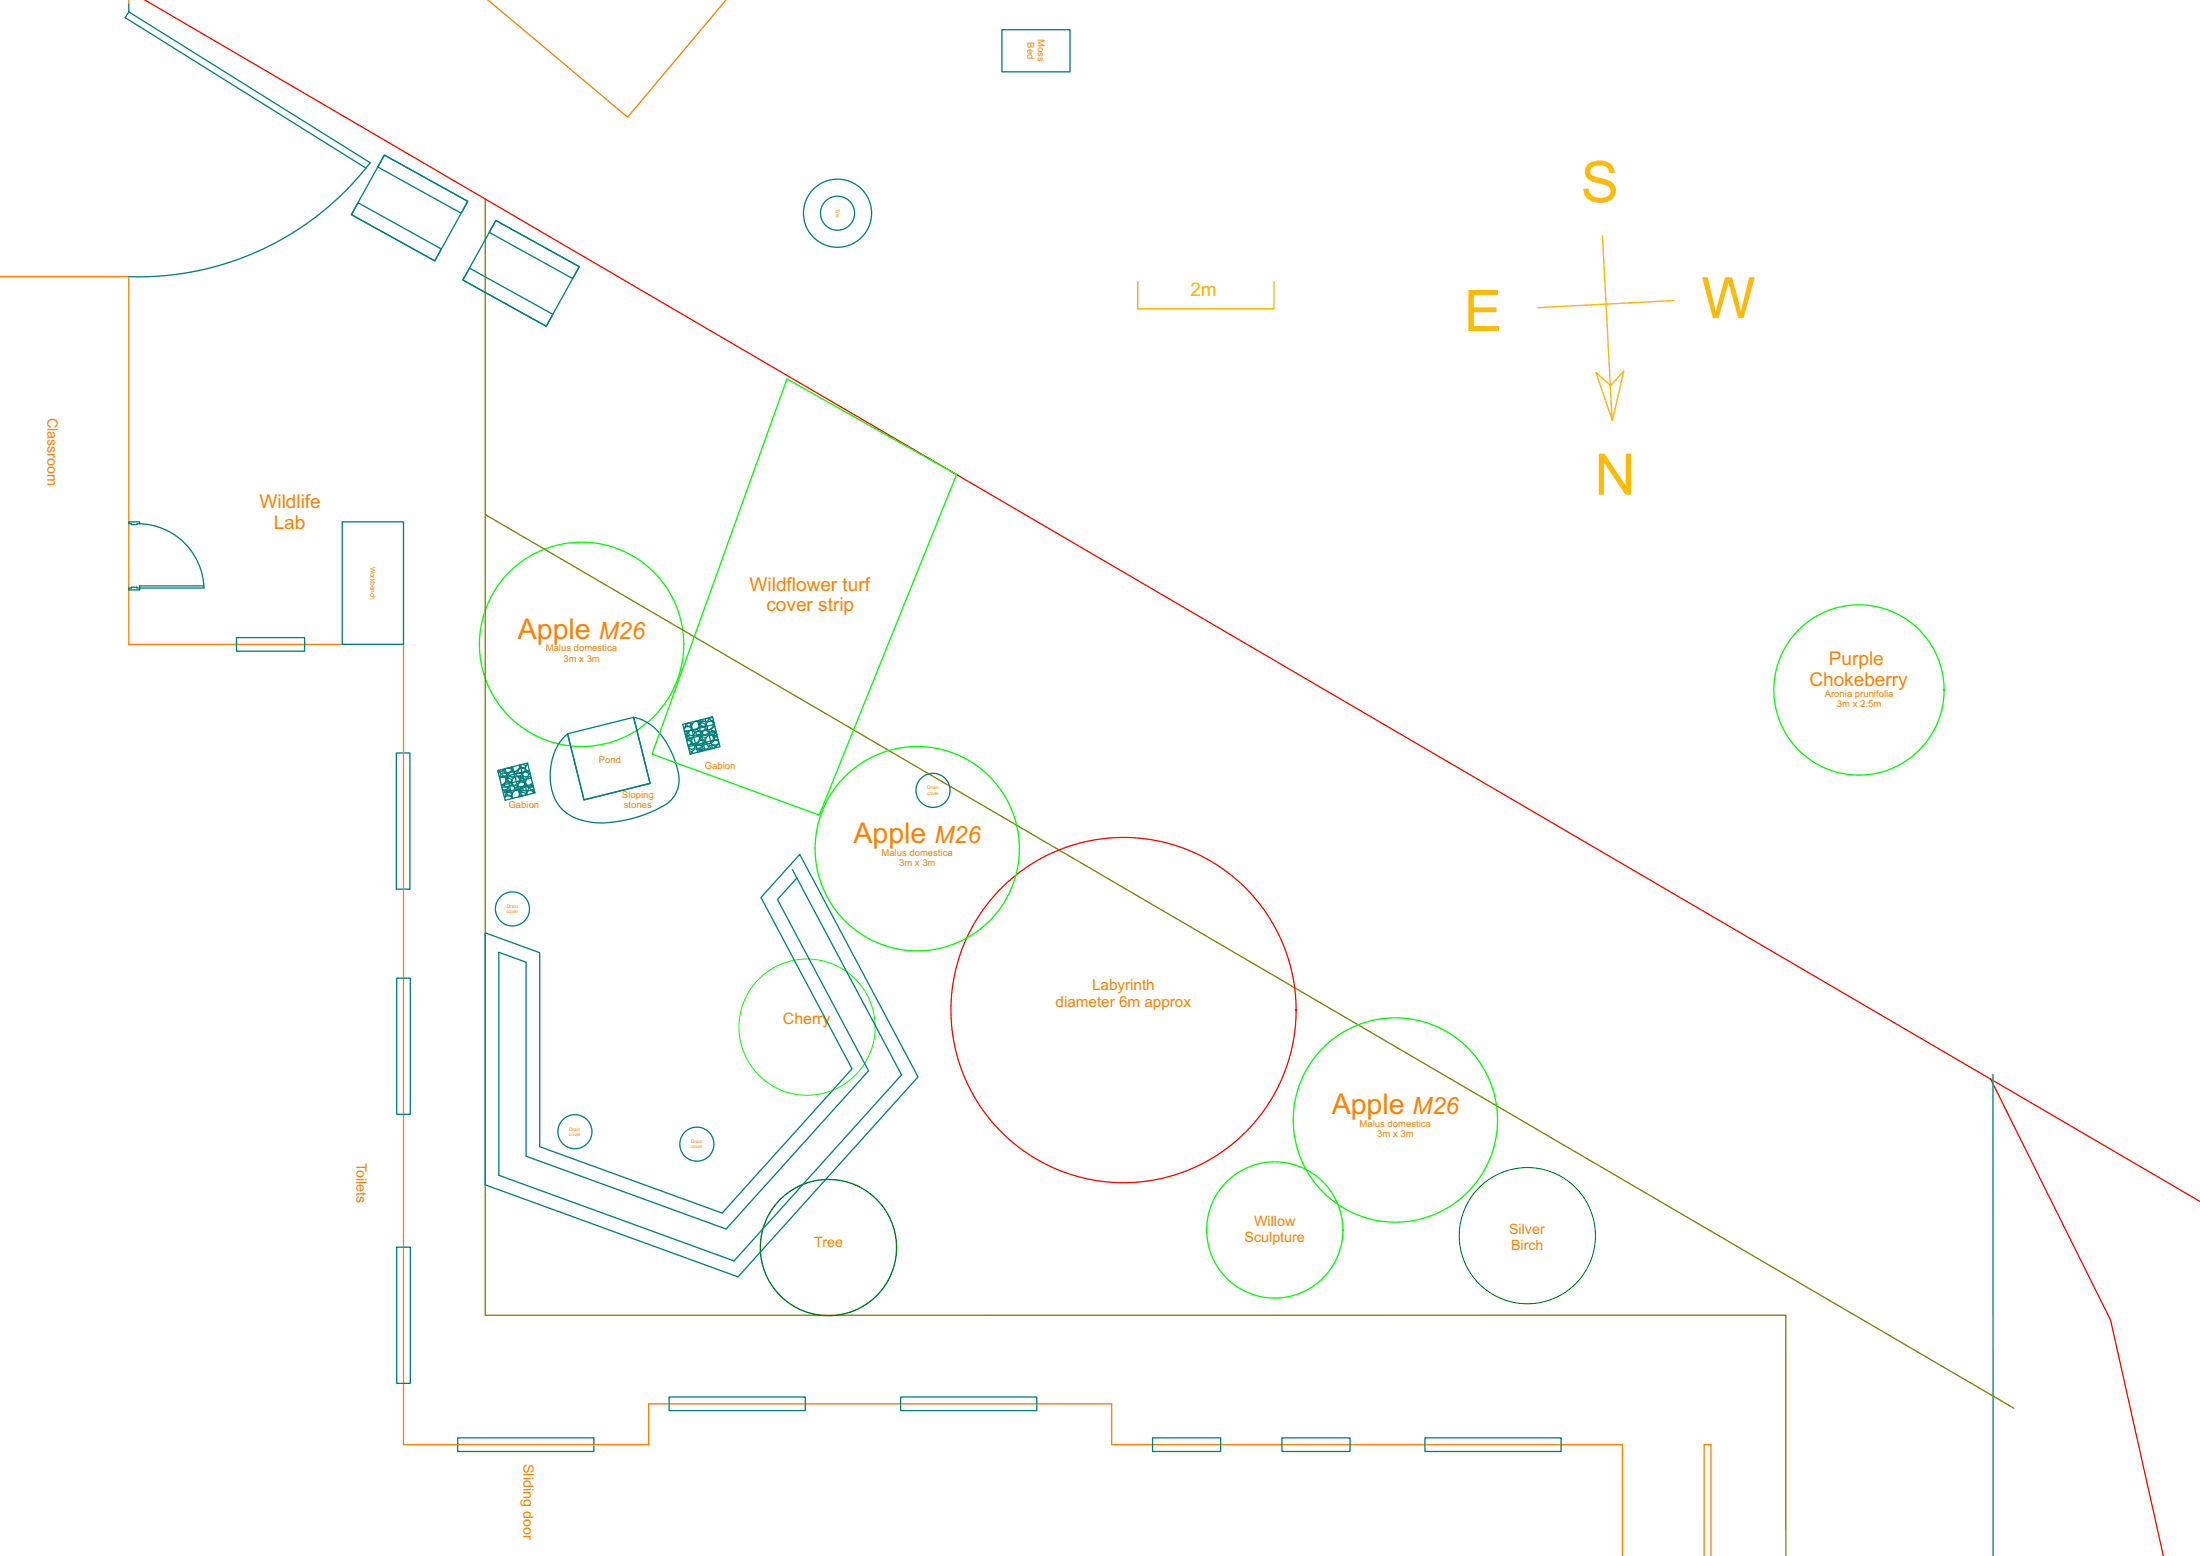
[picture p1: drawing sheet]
<svg xmlns="http://www.w3.org/2000/svg" width="420mm" height="297mm" viewBox="0 0 420 297" stroke-linecap="round" stroke-linejoin="round" font-family="sans-serif">
<g fill="none" stroke="#0f0" stroke-width=".25">
<path d="M150.3 72.3l32.4 18.3-26.2 65-32-11.6zM130.6 123h.1M371.3 131.7h.1M194.7 162h.1M286 213.8h.1M256.5 234.8h.1"/>
<circle cx="111.1" cy="123" r="19.5"/>
<circle cx="355" cy="131.7" r="16.3"/>
<circle cx="175.2" cy="162" r="19.5"/>
<circle cx="266.5" cy="213.8" r="19.5"/>
<circle cx="243.5" cy="234.8" r="13"/>
</g>
<g fill="none" stroke="#008000" stroke-width=".19">
<path d="M304.7 235.9h.1"/>
<circle cx="291.7" cy="235.9" r="13"/>
</g>
<g fill="none" stroke="#0f0" stroke-width=".19">
<path d="M167.1 196.1h.1"/>
<circle cx="154.1" cy="196.1" r="13"/>
</g>
<g fill="none" stroke="#008080" stroke-width=".25">
<path d="M24.6 .8v1.5M24.6 2.3l46.1 28.8-2.1 2.5-2.2 2.4-2.4 2.3-2.5 2.2-2.6 2-2.8 1.8-2.8 1.7-3 1.5-3 1.3-3.1 1.2-3.2 .9-3.2 .8-3.3 .6-3.3 .3-3.3 .2h-3.3M24.6 2.3l-.7 1.1 46 28.7M191.3 5.7h13.1v8h-13.1zM68.4 38.7l15.9 8.8-1.3 2.3-15.9-8.8zM73.4 29.6l15.9 8.8-1.2 2.3-15.9-8.8zM73.4 29.6l15.9 8.8-6.3 11.4-15.9-8.8zM89.7 51.2l15.9 8.8-1.3 2.3-15.9-8.8zM94.7 42.1l15.9 8.8-1.2 2.3-16-8.8zM94.7 42.1l15.9 8.8-6.3 11.4-15.9-8.8zM24.6 99.6h2.1v.4h-.5v.1h-1.1v-.1h-.5zM26.7 100l2.3 .3 2.3 .7 2.1 1.2 1.8 1.5 1.6 1.8 1.1 2.1 .8 2.3 .3 2.4h-12.8v-.2h-1.1v.2h-.5v.3h2.1v-.8h12.2"/>
<path d="M65.4 99.6h11.7v23.4h-11.7zM45.2 121.7h13v2.6h-13zM130.4 138.3l5.7-1.4 1.4 5.6-5.7 1.5zM130.7 139.5v.1M130.7 139.6h.6M130.7 139.7h.1M130.8 138.9l-.2 .1M130.8 139.6l.5 .2M131 138.1v.1M131 138.3l-.2 .6M131 138.7l-.4 .5M131 138.7h.7"/>
<path d="M131.1 138.3l.2 .3M131.2 138.6l.7 .1M131.3 138.1l-.2 .2M131.3 139.8l.1 .2M131.4 139.9l-.3 .3M131.4 138l.4 .1M131.5 140l.2 .3M131.7 138.7l.3 .2M131.7 139.5l.4-.1 .5 .2M131.7 139.5l-.2 .4M131.8 137.9l1.4 5.7M131.9 139.4l-.5 .2"/>
<path d="M132 138.2l.2 .2M132.1 139l-.1 .3M132.1 138.3v.1M132.1 138.3v.6M132.1 138.3l-.1 .3M132.2 139l.2 .5M132.3 139.3h.6M132.5 139.5l.1 .3M132.6 137.8l-.6 .5M132.7 139.8l-.1 .4M132.8 137.7h.5l.3 .5M132.9 140l.3 .3"/>
<path d="M132.9 139.7v.2M133.1 137.6l.1 .1M133.2 137.6l1.4 5.7M133.3 139.6h.7M133.4 139.7h-.5M133.4 138.9l-.6 .4M133.4 139.6l.6 .2M133.6 137.7l.1 .3M133.6 138.3l-.2 .6M133.7 138.7l-.5 .6 .2 .3M133.7 138.7h.7M133.8 137.7l-.2 .1"/>
<path d="M133.8 137.7l.3 .1-.4 .2M133.8 137.5l-.6 .1M133.9 137.4l-.1 .1M133.9 138.6l.6 .1M133.9 138l.6 .1M134 139.8v.2M134 138l-.3 .3 .2 .3M134 139.9l-.2 .3M134.2 140l.1 .3M134.2 137.3l.1 .4M134.3 138.7l.3 .2M134.3 139.5l-.1 .4"/>
<path d="M134.3 137.7l.5 .1M134.6 139.4l-.6 .2M134.6 138.2l.2 .2M134.7 137.2l1.4 5.7M134.7 139l-.1 .3M134.7 139.4l-.4 .1M134.7 138.3v.1M134.8 138.3l-.1 .6M134.8 139.4l.4 .2M134.8 138.3l-.2 .3M134.8 139l.2 .5M135 139.3h.5"/>
<path d="M135.1 139.5l.2 .3M135.2 137.6l-.5 .2M135.2 137.1l.1 .1M135.3 137.8l-.6 .5M135.4 139.8l-.2 .4M135.4 137.2l-.2 .3M135.4 137.7h.6M135.6 137.3l.3 .4M135.6 140l.3 .3M135.6 139.7l-.1 .2M135.6 137l-.1 .2M136 139.6h.6"/>
<path d="M136 136.9h.1M136 137.7l.3 .5M136 139.7h-.5M136 137l-.5 .1M136.1 138.9l-.6 .4M136.1 137h.1M136.1 139.6l.5 .2M136.2 137.5l-.3 .1M136.3 137.7v.3M136.3 138.3l-.2 .6M136.3 137.8h.1M136.3 138.7l-.5 .6 .2 .3"/>
<path d="M136.3 138.7h.2M136.4 138.2l.1 .2M136.4 138.3l-5.7 1.4M136.6 139.8v.2M136.7 139.9l-.3 .3M136.8 139.6h-.1M136.8 139.7l-5.7 1.4M136.8 140l.1 .3M136.8 139.9h.1M75.7 143.7h2.6v26h-2.6zM95.1 147.1l5.6-1.4 1.5 5.6-5.7 1.5zM95.1 147.4l.5 .1"/>
<path d="M95.2 147l.2 .4M95.3 147.2l.6 .1M95.5 147.4l.1 .3M95.5 148.2l-.1 .1M95.6 148.4l-.2 .1M95.7 147.7l-.1 .4M95.7 148.3h.7M95.8 149.9h.1M95.9 147.9l.3 .3M95.9 150.6l.3 .3M96 150.2l-.1 .2M96 147.6l-.1 .2"/>
<path d="M96 150.9l.4 .1M96.3 150.1l.7 .1M96.3 147.5h.7M96.3 150.9l.3 .5M96.3 148.3l.3 .5M96.4 150.2l-.5 .1M96.4 147.6h-.5M96.4 146.8l-.6 .5M96.4 149.5l-.6 .4M96.4 152.1l-.1 .1M96.4 147.6l.6 .1M96.4 150.2l.6 .1"/>
<path d="M96.5 146.7l-.1 .2M96.5 146.7l1.4 5.7M96.6 148.9l-.2 .6M96.6 151.5l-.2 .7M96.6 146.7l-.4 .5 .2 .3M96.8 148.3h-.2M96.8 150.9l-.2 .1 .1 .2M96.8 150.9l.3 .1-.4 .2M96.8 148.3l.3 .1-.4 .2-.1-.3M96.8 146.6h.6M96.9 148.1h-.7M96.9 150.7l-.7 .1"/>
<path d="M96.9 151.8l.6 .1M96.9 149.1l.6 .1M96.9 151.2l.6 .1M96.9 148.6h.6M97 147.8v.1M97 150.4v.1M97 148.6l-.3 .2 .2 .4M97 151.2l-.3 .3 .2 .3M97 150.5l-.2 .2M97 147.8l-.2 .3M97.2 147.9l.1 .4M97.2 150.5l.1 .4"/>
<path d="M97.2 146.5l.3 .1M97.3 151.9l.3 .2M97.3 149.3l.3 .2M97.3 146.6l.3 .2M97.3 150.1l-.1 .3M97.3 147.4l-.1 .4M97.4 148.2l.4 .2M97.4 150.9l.4 .1M97.4 149.3h-.7l-.5 .5 .2 .4M97.4 151.9h-.7l-.3 .4M97.6 147.3l-.6 .3M97.6 149.9l-.6 .3"/>
<path d="M97.6 148.7l.2 .2M97.6 151.4l.2 .2M97.7 151.8l.1-.2-.1 .5M97.7 149.1l.1-.2-.1 .6M97.7 146.4v.1M97.7 146.9l-.1 .4M97.7 149.5l-.1 .4M97.7 152.2l-.1 .3M97.7 150l-.4 .1M97.7 148.8v.2M97.7 151.5v.1M97.7 147.3l-.4 .2"/>
<path d="M97.8 146.4l-.1 .4M97.8 147.4l.4 .1M97.8 150l.4 .2M97.8 146.9l.2 .5M97.8 149.5l.2 .5M97.8 152.2l.1 .2M97.9 146.4l1.4 5.7M98 147.2l.5 .1M98 149.9h.5M98.1 150l.2 .4M98.1 147.4l.2 .3M98.2 150.8l-.5 .2"/>
<path d="M98.2 148.2l-.5 .1M98.3 148.4l-.6 .5M98.3 151l-.6 .5M98.4 150.4l-.2 .3M98.4 147.7l-.2 .4M98.4 148.3h.6M98.4 150.9l.6 .1M98.6 147.9l.3 .3M98.6 150.6l.3 .3M98.6 150.2l-.1 .2M98.6 147.6l-.1 .2M99 150.1l.6 .1"/>
<path d="M99 147.5h.6M99 150.9l.3 .5M99 148.3l.3 .5M99 150.2l-.5 .1M99 147.6h-.5M99.1 146.8l-.6 .5M99.1 149.5l-.6 .4M99.1 147.6l.5 .1M99.1 150.2l.5 .1M99.2 146l.1 .1M99.3 148.3l.1 .3 .4-.2-.5-.1M99.3 146.2l-.2 .7"/>
<path d="M99.3 148.9l-.2 .6M99.3 151.5l-.3 .6M99.3 146l1.4 5.7M99.3 146.7l-.4 .5 .1 .3M99.3 146.6h.7M99.4 151.2l-.1-.2h.5l-.4 .2M99.5 148.1h-.6M99.5 150.7l-.6 .1M99.5 151.8l.6 .1M99.5 149.1l.7 .1M99.5 146.5l.7 .1M99.6 151.2l.5 .1"/>
<path d="M99.6 148.6h.5M99.6 147.8v.1M99.6 150.4v.1M99.6 146l-.2 .2 .2 .3M99.6 148.6l-.2 .2 .2 .4M99.6 151.2l-.2 .3 .2 .3M99.7 150.5l-.3 .2M99.7 147.8l-.3 .3M99.7 145.9l.4 .1M99.8 147.9l.2 .4M99.8 150.5l.2 .4M99.8 151.9h-.5l-.1 .2"/>
<path d="M99.9 151.9h.1M99.9 149.3l.4 .2M99.9 146.6l.4 .2M100 150.1l-.2 .3M100 147.4l-.2 .4M100 148.2l.4 .2M100 150.9l.4 .1M100 149.3h-.7l-.4 .5 .1 .4M100.2 147.3l-.5 .3M100.2 149.9l-.5 .3M100.3 146.1l.2 .2M100.3 148.7l.2 .2"/>
<path d="M100.3 151.4l.2 .2M100.3 151.8l.1-.2v.2M100.3 149.1l.1-.2v.6M100.3 146.9l-.1 .4M100.3 149.5l-.1 .4M100.4 150l-.4 .1M100.4 146.2v.2M100.4 148.8v.2M100.4 151.5v.1M100.4 147.3l-.4 .2M100.4 146.3v.5M100.4 147.4l.4 .1"/>
<path d="M100.4 150l.4 .2M100.4 146.3l-.1 .2M100.5 146.9l.2 .5M100.5 149.5l.2 .5M100.6 147.2l.5 .1M100.6 149.9h.6M100.8 150l.1 .4M100.8 147.4l.1 .3M100.8 145.8l-.5 .5M100.8 150.8l-.4 .2M100.8 148.2l-.4 .1M100.9 148.4l-.6 .5"/>
<path d="M100.9 151l-.6 .5M101 150.4l-.1 .3M101 147.7l-.1 .4M101 148.3h.4M101 150.9l.7 .1M101.1 147.1l-5.7 1.4M101.2 147.6v.2M101.2 147.9l.1 .1M101.2 150.6l.3 .3M101.2 150.2v.3M101.4 148.5l-5.6 1.4M101.6 150.1l.3 .1"/>
<path d="M101.6 150.9l.3 .5M101.7 150.2l-.5 .1M101.7 149.5l-.6 .4M101.7 149.6l-.2 .2 .2 .4M101.7 150.2l.2 .1M101.8 149.9l-5.7 1.4M102 150.7l-.5 .1M102 150.9l-.1 .1 .1 .2M102.1 151.2h-.1M102.2 151.3l-.1 .1M107.9 140.5l.5-.4 3.1 12.6 12.7-3.1-3.2-12.6 .9 .1 1.2 .5 1.6 1.1 1.4 1.4 1.2 1.7 1.1 2.2 .8 2.3 .5 2.1-.1 1.6-.5 1.5-1.2 1.5-1.6 1.1-3.2 1.4-3.3 1-3.3 .5-2.5 .1-2.5-.4-2.3-.8-1.6-1.2-1.2-1.5-.9-1.9-.4-2.1 .1-2.5 .5-2.5 .9-2zM108.4 140.1l12.6-3.2 3.2 12.7-12.7 3.1z"/>
<path d="M131 140.4l.1 .3 .4-.3h-.5M131.1 140.9l.2 .3M131.2 141.4h.5M131.2 140.2h-.3M131.2 141.2l.7 .1M131.3 140.6l.5 .1M131.4 140.7l-.3 .2M131.5 142.6l.2 .4M131.7 143.3l.1 .1M131.7 141.3l.3 .3M131.7 142.1l-.2 .4M131.7 140.3l.5 .1"/>
<path d="M131.7 142.9l.5 .2M131.8 143.9h.1M131.9 142l-.5 .3M132 140.8l.2 .2M132 143.5l.2 .1M132.1 141.6l-.1 .4M132.1 142.1l-.4 .1M132.1 140.9v.2M132.1 143.6v.1M132.1 141v.5M132.1 143.6v.3M132.1 142.1l.5 .1"/>
<path d="M132.1 143.6l-.1 .3M132.1 141l-.1 .2M132.2 141.6l.2 .5M132.3 141.9l.6 .1M132.5 142.1l.1 .4M132.5 142.9l-.4 .2M132.5 140.3l-.4 .1M132.6 140.4l-.6 .6M132.6 143.1l-.6 .5M132.7 142.5l-.1 .3M132.7 140.3l.6 .1 .3 .5M132.7 143h.6l.3 .5"/>
<path d="M132.9 142.6l.3 .4M132.9 142.3v.2M133.3 142.2l.7 .1M133.4 142.3h-.5M133.4 141.5l-.6 .5M133.4 142.3l.6 .1M133.6 140.9l-.2 .7M133.8 140.3l-.2 .1M133.8 143l-.2 .1 .1 .2M133.8 140.3l.3 .1-.4 .2-.1-.2M133.8 143l.3 .1-.4 .2M133.8 140.2h-.6"/>
<path d="M133.8 142.8l-.6 .1M133.9 141.2l.6 .1M133.9 143.3h.4M133.9 140.6l.6 .1M134 142.5v.1M134 140.7l-.3 .2 .2 .3M134 143.3l-.2 .2M134 142.5l-.2 .3M134.2 142.6l.1 .4M134.3 141.3l.3 .3M134.3 142.1l-.1 .4M134.3 140.3l.5 .1"/>
<path d="M134.3 142.9l.5 .2M134.4 141.4h-.7l-.5 .5 .2 .3M134.6 142l-.6 .3M134.6 140.8l.2 .2M134.7 141.6l-.1 .4M134.7 142.1l-.4 .1M134.7 140.9v.2M134.8 141l-.1 .5M134.8 142.1l.4 .1M134.8 141l-.2 .2M134.8 141.6l.2 .5M135 141.9l.5 .1"/>
<path d="M135.1 142.1l.2 .4M135.2 142.9l-.5 .2M135.2 140.3l-.5 .1M135.3 140.4l-.6 .6M135.3 143.1h-.1M135.4 142.5l-.2 .3M135.4 140.3l.6 .1M135.4 143h.3M135.6 142.6l.3 .3M135.6 142.3l-.1 .2M136 142.2l.6 .1M136 140.4l.3 .5"/>
<path d="M136 142.3h-.5M136.1 141.5l-.6 .5M136.1 142.3l.5 .1M136.3 140.4h.5M136.3 140.4l.1 .2 .4-.2M136.3 140.9l-.2 .7M136.4 142.8l-.5 .1M136.5 140.2h-.6M136.5 141.2l.7 .1M136.6 140.6l.4 .1M136.6 142.5v.1M136.6 140.7l-.2 .2 .2 .3"/>
<path d="M136.7 142.5l-.3 .3M136.8 142.6v.1M136.9 141.3l.3 .2M137 142.1l-.2 .4M137 141.4h-.7l-.5 .5 .2 .3M137.1 141.1l-5.6 1.4M137.3 141.8l-.1 .2-.5 .3M137.4 142.1l-.4 .1M92.7 178.1l10.4 3.8v37l34.8 12.7 24.8-27.6-17.4-32.7 7.4-8.2 22.6 42.5-34.4 38.2-48.2-17.6zM151.3 166l20.9 39.2-32 35.5-44.9-16.3v-42.6l5.2 1.9v37l38.2 13.9 27.2-30.2-17.4-32.7 3.7-4.1M75.8 186.7h2.6v26h-2.6zM380.6 205.1v92"/>
<path d="M75.8 238.1h2.6v26h-2.6zM87.4 274.5h26v2.6h-26zM127.8 266.7h26v2.6h-26zM172 266.7h26v2.6h-26zM220.1 274.5h13v2.6h-13zM244.8 274.5h13v2.6h-13zM272.1 274.5h26v2.6h-26z"/>
<circle cx="160" cy="40.7" r="3.3"/>
<circle cx="160" cy="40.7" r="6.5"/>
<circle cx="178.2" cy="150.9" r="3.3"/>
<circle cx="97.9" cy="173.5" r="3.3"/>
<circle cx="109.8" cy="216" r="3.3"/>
<circle cx="133.1" cy="218.4" r="3.3"/>
</g>
<path d="M24.6 -.1v.9M93.1 -.1l26.8 22.5 18.8-22.5M-.1 52.8h24.7v70.2h52.5v152.8h46.8v-7.8h88.4v7.8h97.6v21.3M325.5 297.1v-21.3h1.3v21.3" fill="none" stroke="#ff7f00" stroke-width=".25"/>
<g fill="none" stroke="#f00" stroke-width=".25">
<path d="M27.6 -.1l392.6 229.5M247.5 192.8h.1M380.2 206l22.9 46 10.1 45.1"/>
<circle cx="214.6" cy="192.8" r="33"/>
</g>
<path d="M92.7 38v213.1h248.4v46M92.7 98.2l291.9 170.6" fill="none" stroke="#808000" stroke-width=".25"/>
<path d="M217.3 53.7v5.2h26v-5.2M306 45.1l1.9 35M319.7 57.4l-26 1.3M304.8 71.1l2.8 2.5 2.5-2.8-2.2 9.5z" fill="none" stroke="#fb0" stroke-width=".25"/>
<g fill="none" stroke="#008000" stroke-width=".25">
<path d="M171.2 238.2h.1"/>
<circle cx="158.2" cy="238.2" r="13"/>
</g>
<g font-size="10.9" fill="#fb0">
<text x="301.9" y="38.6">S</text>
<text x="279.6" y="63.2">E</text>
<text x="325" y="60.7">W</text>
<text x="304.5" y="94.4">N</text>
</g>
<g font-size="5.4" fill="#ff7f00">
<text x="98.9" y="121.9">Apple</text>
<text x="163" y="160.9">Apple</text>
<text x="254.3" y="212.7">Apple</text>
</g>
<g font-size="4.5" fill="#ff7f00">
<text x="114.4" y="121.9">M26</text>
<text x="178.5" y="160.9">M26</text>
<text x="269.8" y="212.7">M26</text>
</g>
<text font-size="3.6" fill="#fb0" x="227.3" y="56.6">2m</text>
<g font-size="3.6" fill="#ff7f00">
<text x="49.6" y="97">Wildlife</text>
<text x="52.3" y="100.9">Lab</text>
<text x="143.2" y="112.7">Wildflower turf</text>
<text x="146.4" y="116.7">cover strip</text>
<text x="345.6" y="131">Chokeberry</text>
<text x="349.3" y="127">Purple</text>
</g>
<text font-size="3" fill="#ff7f00" x="149.5" y="195.4">Cherry</text>
<g font-size="2.9" fill="#ff7f00">
<text x="208.6" y="189.1">Labyrinth</text>
<text x="201.6" y="192.2">diameter 6m approx</text>
</g>
<g font-size="2.7" fill="#ff7f00">
<text x="9.1" y="79.7" transform="rotate(90 9.1 79.7)">Classroom</text>
<text x="68.1" y="221.9" transform="rotate(90 68.1 221.9)">Toilets</text>
<text x="155.5" y="238.1">Tree</text>
<text x="237.7" y="237">Sculpture</text>
<text x="239.5" y="234">Willow</text>
<text x="288.2" y="235.6">Silver</text>
<text x="288.6" y="238.6">Birch</text>
<text x="100" y="279.5" transform="rotate(90 100 279.5)">Sliding door</text>
</g>
<g font-size="1.8" fill="#ff7f00">
<text x="196.2" y="8.1" transform="rotate(90 196.2 8.1)">Bed</text>
<text x="198.2" y="7.5" transform="rotate(90 198.2 7.5)">Moss</text>
<text x="104.2" y="124.3">Malus domestica</text>
<text x="107.6" y="126.3">3m x 3m</text>
<text x="348.5" y="133">Aronia prunifolia</text>
<text x="350.8" y="135">3m x 2.5m</text>
<text x="114.4" y="145.7">Pond</text>
<text x="134.6" y="146.7">Gabion</text>
<text x="97.1" y="154.3">Gabion</text>
<text x="118.8" y="152.3">Sloping</text>
<text x="119.1" y="154.3">stones</text>
<text x="168.3" y="163.3">Malus domestica</text>
<text x="171.7" y="165.3">3m x 3m</text>
<text x="259.7" y="215.1">Malus domestica</text>
<text x="263" y="217.1">3m x 3m</text>
</g>
<text font-size="1.3" fill="#ff7f00" x="70.8" y="108.2" transform="rotate(90 70.8 108.2)">Workbench</text>
<g font-size=".9" fill="#ff7f00">
<text x="159.7" y="39.8" transform="rotate(90 159.7 39.8)">Tyre</text>
<text x="177.1" y="151.7">cover</text>
<text x="177.1" y="150.7">Drain</text>
<text x="96.8" y="173.3">Drain</text>
<text x="96.7" y="174.3">cover</text>
<text x="108.7" y="215.9">Drain</text>
<text x="108.7" y="216.9">cover</text>
<text x="132" y="219.2">cover</text>
<text x="132" y="218.2">Drain</text>
</g>
</svg>
